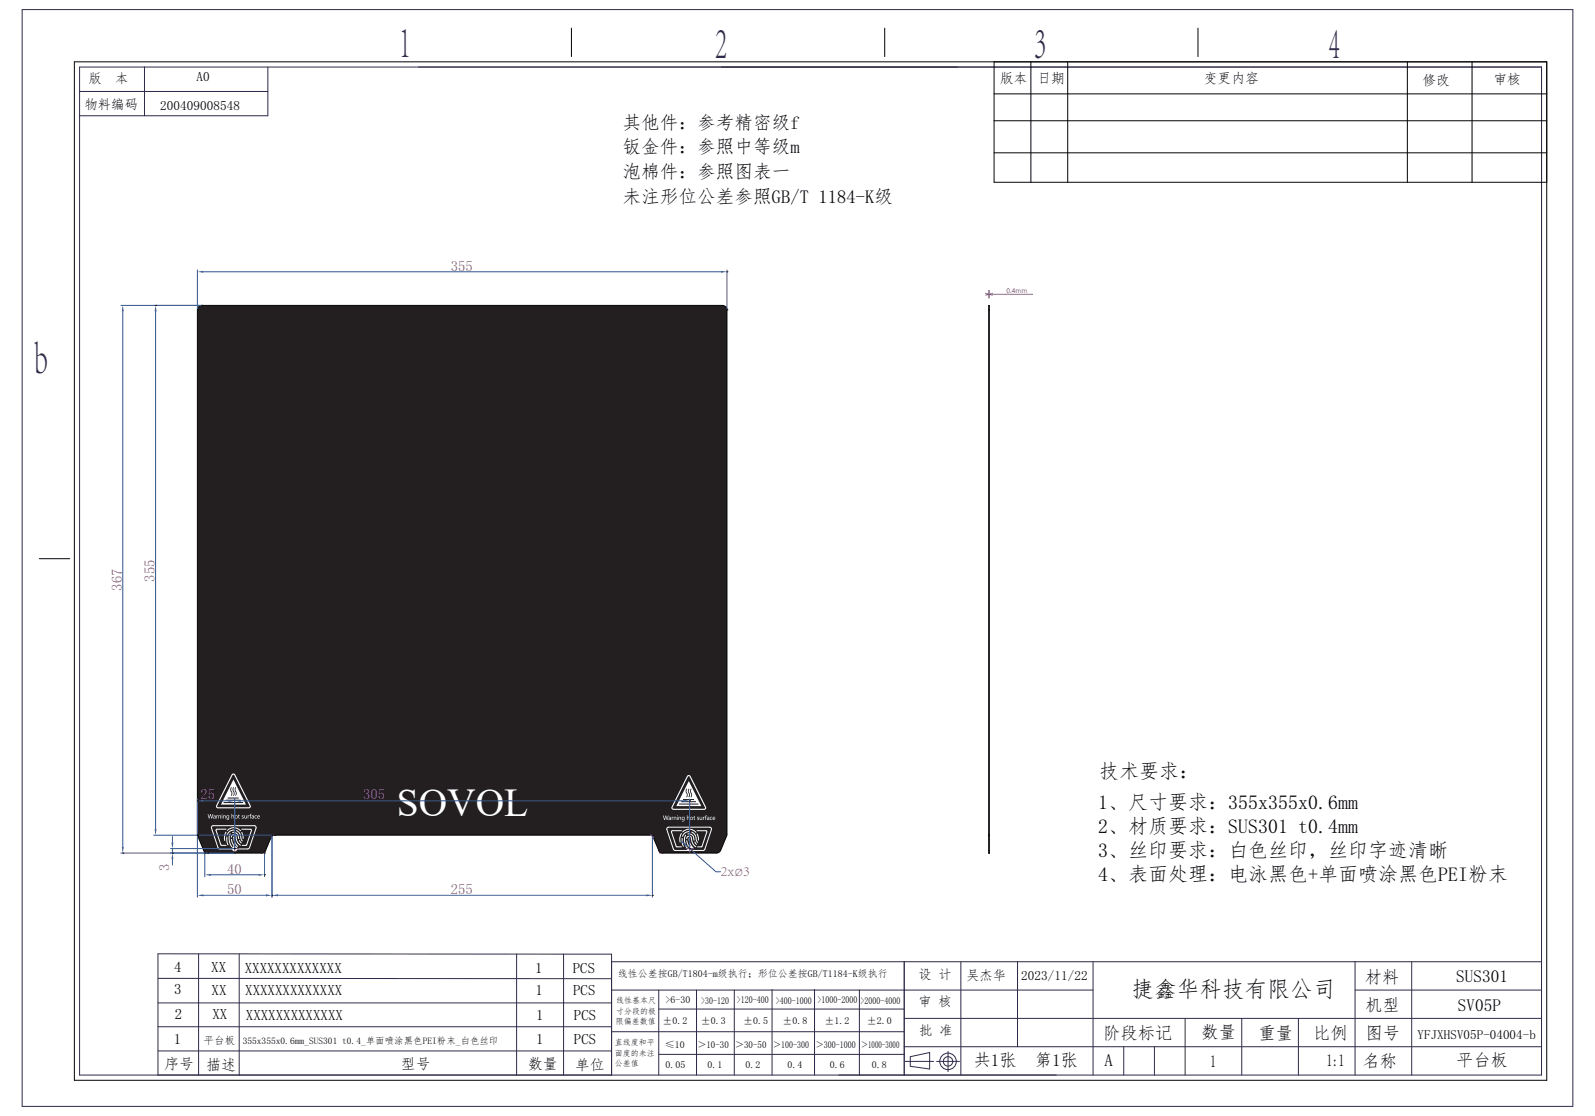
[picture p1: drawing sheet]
<svg xmlns="http://www.w3.org/2000/svg" width="1069mm" height="748mm" viewBox="0 0 1069 748" stroke-linecap="round" stroke-linejoin="round" font-family="sans-serif">
<g fill="none" stroke="#030303" stroke-width=".67">
<path d="M383 19v19M593 19v19M803 19v19M50 41h987v683h-987zM666 41v81h371M691 41v81M716 41v81M943 41v81M987 41v81M666 63h371M666 81h371M666 102h371"/>
<path d="M26 374h21"/>
</g>
<g fill="none" stroke="#30284c" stroke-width=".67">
<path d="M15 6h1039v735h-1039zM53 45h980v675h-980zM97 45v33M180 45v33h-127M53 61h127M1033 121h.1M133 639v81M160 639v81M346 639v81M378 639v81M106 656h304M410 644h623"/>
<path d="M606 644v76M644 644v76M682 644v57M733 644v76M908 644v76M946 644v76M106 672h304M410 663h323M442 663v57M442 676h164M467 663v57M492 663v57"/>
<path d="M518 663v57M546 663v57M576 663v57M908 663h125M106 688h304M410 691h196M606 682h427M794 682v38M832 682v38M870 682v38M106 704h304M442 707h164"/>
<path d="M606 701h427M607 711h19M610 708l13-3v11l-13-1zM628 711h15M636 705v13M753 701v19M774 701v19M106 720v-81h304v81"/>
<circle cx="636" cy="711" r="3"/>
<circle cx="636" cy="711" r="6"/>
</g>
<path d="M133 206l2-1h349l3 1v2v351l-4 11a11 11 0 0 1-9 2l-31-1-1-1-4-9-3-1h-251l-2 1-4 9-2 1-30 1a18 18 0 0 1-9-1l-5-12v-351z" fill="#231f20"/>
<path d="M663 208h.1M663 205v367zM663 559h.1M663 560h.1M663 570h.1M663 572h.1M663 564h.1M663 563h.1M663 567h.1" fill="none" stroke="#030303" stroke-width=".67"/>
<path d="M447 555l1-1h28l1 2-5 14h-19l-2-1-4-13zM451 557h6M451 557l-1 1 3 9 4 1M473 557l1 1-4 10" fill="none" stroke="#fff" stroke-width=".67"/>
<path d="M460 563l3 6-2-2zM462 562a10 10 0 0 0 3 6h-1a8 8 0 0 1-2-6zM461 561a2.1 2.1 0 0 1 2-1 2.1 2.1 0 0 1 1 3 6 6 0 0 0 3 4v1a6 6 0 0 1-4-7 1.5 1.5 0 0 0-2 0 1.5 1.5 0 0 0-1 1zM459 560h1a11 11 0 0 0 1 9 8 8 0 0 1-2-9zM466 564l1 2a1 1 0 0 1-1 0 1 1 0 0 1 0-1zM461 559a4 4 0 0 1 4 4 4 4 0 0 0-4-4zM459 558a2.7 2.7 0 0 1 3-1v1a6 6 0 0 0-5 3zM457 562h1v5a5 5 0 0 1-1-5zM464 557a6 6 0 0 1 3 7l1 1-2-2a6 6 0 0 0-3-5zM457 557a6 6 0 0 1 10 1 7 7 0 0 0-10 0zM456 558l1 1-1 2v3a5 5 0 0 1 0-6zM467 559a3 3 0 0 1 1 4z" fill="#fff"/>
<path d="M467 557h6M468 568h2" fill="none" stroke="#fff" stroke-width=".67"/>
<circle cx="462" cy="569" r="1.8" fill="#fff"/>
<path d="M461 520h2l10 21-1 1h-21h-1z" fill="none" stroke="#fff" stroke-width=".75" stroke-linecap="butt"/>
<path d="M462 523l8 17h-17z" fill="#fff"/>
<g fill="#231f20">
<path d="M463 529v2a1.5 1.5 0 0 1 1 2 1.5 1.5 0 0 1-1 1v-2a3 3 0 0 1 0-3z"/>
<path d="M462 529v2a1.9 1.9 0 0 1 1 1 1.9 1.9 0 0 1-1 2 2.5 2.5 0 0 0-1-3z"/>
<path d="M460 529h1l-1 2a1.9 1.9 0 0 1 1 1 1.9 1.9 0 0 1-1 2 2.5 2.5 0 0 0 0-3z"/>
</g>
<g fill="#231f20" stroke="#231f20" stroke-width=".67">
<path d="M458 536h7z"/>
<path d="M457 537h10z"/>
<path d="M455 539h13z"/>
</g>
<g fill="#fff">
<path d="M444 547l1 2 1-2 1 2 1-2-1 3-1-3-1 3z"/>
<path d="M450 547l1 1v-1v1v2z"/>
<path d="M452 547l1 1v2v-2l-1 2z"/>
<path d="M454 547v3z"/>
<path d="M455 547l1 1 1 2-1-2-1 2z"/>
<path d="M460 546l1 2a.7 .7 0 0 1 1-1 .7 .7 0 0 1 0 1v2l-1-2-1 2z"/>
<path d="M465 547h1l-1 1 1 2-1-1z"/>
<path d="M468 548l1-1-1 1a.8 .8 0 0 1 1 0 .8 .8 0 0 1-1 1 .8 .8 0 0 1-1 0h1l-1-1z"/>
<path d="M469 547l1 2 1-2v3l-1-1a.7 .7 0 0 1-1 1 .7 .7 0 0 1 0-1z"/>
<path d="M471 547l1 1v-1v1v2z"/>
<path d="M473 547l1-1-1 4v-3z"/>
<path d="M476 548l1-1v1a.8 .8 0 0 0-1 0 .8 .8 0 0 0 1 1v1l-1-1z"/>
<path d="M449 549v-1zM448 548h2v2l-2-1v-1h1z"/>
<path d="M457 548a1 1 0 0 0 2 0 1 1 0 0 0-2 0zM457 548l2-1v2a.9 .9 0 0 1-1 1 .9 .9 0 0 1-1 0 .8 .8 0 0 0 1 0 .8 .8 0 0 0 0-1h-1z"/>
<path d="M463 548a.8 .8 0 0 0 1 0 .8 .8 0 0 0-1 0zM463 548a1.1 1.1 0 0 1 2 0 1.1 1.1 0 0 1-2 0z"/>
<path d="M474 549h1v-1zM474 548h1v2l-1-1v-1h1z"/>
<path d="M478 548h1zM478 548h1v1h-1h1h-1z"/>
</g>
<path d="M142 554l1-1h28l1 2-5 14h-20l-1-1-4-13zM145 556h7M145 556v1l3 9 4 1M168 556l1 1-4 10" fill="none" stroke="#fff" stroke-width=".67"/>
<path d="M155 562l3 6-2-2zM156 561h1a10 10 0 0 0 3 6h-1a8 8 0 0 1-3-6zM155 560a2.1 2.1 0 0 1 3-1 2.1 2.1 0 0 1 1 3 6 6 0 0 0 2 4v1a6 6 0 0 1-3-7 1.5 1.5 0 0 0-2 0 1.5 1.5 0 0 0-1 1zM154 559a11 11 0 0 0 2 9 8 8 0 0 1-2-9zM160 563l2 2a1 1 0 0 1-1 0 1 1 0 0 1-1-1zM156 558a4 4 0 0 1 4 4 4 4 0 0 0-4-4zM153 557a2.7 2.7 0 0 1 4-1v1a6 6 0 0 0-5 3zM152 561l1 5a5 5 0 0 1-1-5zM158 556a6 6 0 0 1 4 7l1 1-2-2a6 6 0 0 0-3-5zM152 556a6 6 0 0 1 9 1 7 7 0 0 0-9 0zM151 557l1 1-1 2v3a5 5 0 0 1 0-6zM162 558a3 3 0 0 1 1 4z" fill="#fff"/>
<path d="M162 556h6M162 567h3" fill="none" stroke="#fff" stroke-width=".67"/>
<circle cx="157" cy="569" r="1.8" fill="#fff"/>
<path d="M156 519h1l11 21-1 1h-21h-1z" fill="none" stroke="#fff" stroke-width=".75" stroke-linecap="butt"/>
<path d="M156 522l9 17h-17z" fill="#fff"/>
<g fill="#231f20">
<path d="M158 528v2a1.5 1.5 0 0 1 1 2 1.5 1.5 0 0 1-1 1v-2a3 3 0 0 1 0-3z"/>
<path d="M156 528h1v2a1.9 1.9 0 0 1 0 1 1.9 1.9 0 0 1-1 2 2.5 2.5 0 0 0 0-3z"/>
<path d="M155 528v2a1.9 1.9 0 0 1 1 1 1.9 1.9 0 0 1-1 2 2.5 2.5 0 0 0-1-3z"/>
</g>
<g fill="#231f20" stroke="#231f20" stroke-width=".67">
<path d="M153 535h7z"/>
<path d="M151 536h10z"/>
<path d="M150 538h13z"/>
</g>
<g fill="#fff">
<path d="M139 546l1 2 1-2 1 2 1-2-1 3-1-3-1 3z"/>
<path d="M145 546v1l1-1-1 1v2z"/>
<path d="M146 546l2 1v2l-1-2-1 2z"/>
<path d="M149 546v3z"/>
<path d="M150 546l1 1v2l-1-2v2z"/>
<path d="M155 545l1 2a.7 .7 0 0 1 0-1 .7 .7 0 0 1 1 1v2l-1-2-1 2z"/>
<path d="M160 546h1l-1 1 1 2-1-1z"/>
<path d="M162 547l1-1-1 1a.8 .8 0 0 1 1 0 .8 .8 0 0 1 0 1 .8 .8 0 0 1-1 0h1l-1-1z"/>
<path d="M164 546l1 2v-2v3v-1a.7 .7 0 0 1-1 1 .7 .7 0 0 1 0-1z"/>
<path d="M166 546v1l1-1-1 1v2z"/>
<path d="M168 546l1-1-1 4-1-3z"/>
<path d="M171 547l1-1v1a.8 .8 0 0 0-1 0 .8 .8 0 0 0 1 1v1l-1-1z"/>
<path d="M143 548h1v-1zM143 547h1l1 2-2-1v-1h1z"/>
<path d="M152 547a.7 .7 0 0 0 1 0 .7 .7 0 0 0-1 0zM152 547l2-1v2a.9 .9 0 0 1-1 1 .9 .9 0 0 1-1 0 .8 .8 0 0 0 1 0 .8 .8 0 0 0 0-1h-1z"/>
<path d="M158 547a.8 .8 0 0 0 1 0 .8 .8 0 0 0-1 0zM157 547a1.1 1.1 0 0 1 2 0 1.1 1.1 0 0 1-2 0z"/>
<path d="M169 548l1-1zM169 547h1v2l-1-1v-1h1z"/>
<path d="M173 547h1zM173 547h1v1h-1h1h-1z"/>
</g>
<path d="M661 197h2l-2 1M663 195v5M663 197h29M665 197h-2l2 1" fill="none" stroke="#ed028c" stroke-width=".67"/>
<g fill="none" stroke="#ee2928" stroke-width=".67" stroke-dasharray="352.8 352.8">
<path d="M132 559v1M184 560h-2M435 560h2M133 560h-1M137 570v2M139 572h-2M175 572h2M178 570l-1 2M182 562v-2M438 562l-1-2M438 562l-1-2h-2M442 570v2"/>
<path d="M444 572h-2"/>
</g>
<path d="M435 560h-251l-2 1-4 9-2 2h-37l-2-1-5-12v-351l1-3h2h349l3 1v2v351l-4 11-3 2h-36l-2-2-4-8" fill="none" stroke="#030303" stroke-width=".67"/>
<path d="M132 181v26M136 182h347M487 181v26" fill="none" stroke="#2256a6" stroke-width=".67"/>
<g fill="#2256a6">
<path d="M132 182l4-1v2z"/>
<path d="M483 181l4 1-4 1z"/>
</g>
<path d="M81 205h54M82 209v359M81 572h58" fill="none" stroke="#2256a6" stroke-width=".67"/>
<g fill="#2256a6">
<path d="M82 205l1 4h-1z"/>
<path d="M82 568h1l-1 4z"/>
</g>
<path d="M103 205h32M104 209v347M103 560h81" fill="none" stroke="#2256a6" stroke-width=".67"/>
<g fill="#2256a6">
<path d="M104 556h1l-1 4z"/>
<path d="M104 205l1 4h-1z"/>
</g>
<path d="M155 569h5M157 566v5" fill="none" stroke="#ee2928" stroke-width=".67"/>
<path d="M462 566v5M465 569h-5" fill="none" stroke="#ee2928" stroke-width=".67" stroke-dasharray="266.8 266.8"/>
<path d="M157 535v33M161 537h297M462 535v33" fill="none" stroke="#2256a6" stroke-width=".67"/>
<g fill="#2256a6">
<path d="M157 537l4-1v1z"/>
<path d="M458 536l4 1h-4z"/>
</g>
<path d="M132 535v24M136 537h17M157 535v33" fill="none" stroke="#2256a6" stroke-width=".67"/>
<g fill="#2256a6">
<path d="M153 536l4 1h-4z"/>
<path d="M132 537l4-1v1z"/>
</g>
<path d="M114 569h43M114 572h43M116 561v4M116 569v3M116 576v4" fill="none" stroke="#2256a6" stroke-width=".67"/>
<g fill="#2256a6">
<path d="M115 565h1v4z"/>
<path d="M116 572v4h-1z"/>
</g>
<path d="M132 560v41M182 560v41M136 600h42" fill="none" stroke="#2256a6" stroke-width=".67"/>
<g fill="#2256a6">
<path d="M132 600l4-1v2z"/>
<path d="M178 599l4 1-4 1z"/>
</g>
<path d="M182 560v41M437 560v41M186 600h247" fill="none" stroke="#2256a6" stroke-width=".67"/>
<g fill="#2256a6">
<path d="M182 600l4-1v2z"/>
<path d="M433 599l4 1-4 1z"/>
</g>
<path d="M137 572v16M177 572v16M141 586h32" fill="none" stroke="#2256a6" stroke-width=".67"/>
<g fill="#2256a6">
<path d="M137 586h4v1z"/>
<path d="M173 586h4l-4 1z"/>
</g>
<path d="M457 564l2 2M461 568l2 2M466 572l14 12h3" fill="none" stroke="#2256a6" stroke-width=".67"/>
<g fill="#2256a6">
<path d="M459 565l2 3-2-2z"/>
<path d="M463 570l3 1-1 1z"/>
</g>
<g fill="none" stroke="#030303" stroke-width=".67">
<path d="M487 182h.1M104 205h.1M132 208h.1M135 205h.1M487 208h.1M132 537h.1M462 537h.1M132 560h.1M182 560h.1M184 560h.1M437 560h.1M82 572h.1"/>
<path d="M116 572h.1M137 572h.1M139 572h.1M157 569h.1M157 572h.1M177 572h.1M461 568h.1M462 569h.1M463 570h.1M177 586h.1M182 600h.1M437 600h.1"/>
</g>
<g font-size="30.9" fill="#30284c">
<text x="267" y="38">1</text>
<text x="479" y="39">2</text>
<text x="693" y="39">3</text>
<text x="891" y="39">4</text>
<text x="23" y="250">b</text>
</g>
<text font-size="26.5" fill="#fff" x="266" y="547">SOVOL</text>
<text font-size="15.2" fill="#030303" x="758" y="668">捷鑫华科技有限公司</text>
<g font-size="13.4" fill="#030303">
<text x="737" y="522">技术要求：</text>
<text x="736" y="542">1、尺寸要求：355x355x0.6mm</text>
<text x="736" y="558">2、材质要求：SUS301 t0.4mm</text>
<text x="736" y="574">3、丝印要求：白色丝印，丝印字迹清晰</text>
<text x="736" y="590">4、表面处理：电泳黑色+单面喷涂黑色PEI粉末</text>
</g>
<g font-size="12.5" fill="#030303">
<text x="417" y="86">其他件：参考精密级f</text>
<text x="417" y="103">钣金件：参照中等级m</text>
<text x="417" y="119">泡棉件：参照图表一</text>
<text x="417" y="136">未注形位公差参照GB/T 1184-K级</text>
</g>
<g font-size="11.6" fill="#030303">
<text x="915" y="659">材料</text>
<text x="976" y="658">SUS301</text>
<text x="915" y="677">机型</text>
<text x="977" y="677">SV05P</text>
<text x="805" y="696">数量</text>
<text x="739" y="696">阶段标记</text>
<text x="844" y="696">重量</text>
<text x="880" y="696">比例</text>
<text x="915" y="696">图号</text>
<text x="653" y="715">共1张</text>
<text x="694" y="715">第1张</text>
<text x="740" y="714">A</text>
<text x="811" y="715">1</text>
<text x="889" y="715">1:1</text>
<text x="913" y="715">名称</text>
<text x="976" y="714">平台板</text>
</g>
<g font-size="10" fill="#030303">
<text x="117" y="651">4</text>
<text x="142" y="652">XX</text>
<text x="164" y="652">XXXXXXXXXXXXX</text>
<text x="359" y="652">1</text>
<text x="384" y="652">PCS</text>
<text x="117" y="666">3</text>
<text x="142" y="667">XX</text>
<text x="164" y="667">XXXXXXXXXXXXX</text>
<text x="359" y="667">1</text>
<text x="384" y="667">PCS</text>
<text x="117" y="683">2</text>
<text x="142" y="683">XX</text>
<text x="165" y="683">XXXXXXXXXXXXX</text>
<text x="359" y="683">1</text>
<text x="385" y="683">PCS</text>
<text x="117" y="700">1</text>
<text x="359" y="699">1</text>
<text x="385" y="699">PCS</text>
<text x="110" y="717">序号</text>
<text x="138" y="717">描述</text>
<text x="269" y="717">型号</text>
<text x="354" y="716">数量</text>
<text x="385" y="717">单位</text>
</g>
<g font-size="9.9" fill="#ed028c">
<text x="302" y="181">355</text>
<text x="104" y="390" transform="rotate(-90 104 390)">355</text>
<text x="82" y="396" transform="rotate(-90 82 396)">367</text>
<text x="134" y="535">25</text>
<text x="243" y="535">305</text>
<text x="113" y="583" transform="rotate(-90 113 583)">3</text>
<text x="152" y="586">40</text>
<text x="483" y="587">2xø3</text>
<text x="152" y="599">50</text>
<text x="302" y="599">255</text>
</g>
<g font-size="9.3" fill="#030303">
<text x="670" y="55">版本</text>
<text x="695" y="56">日期</text>
<text x="807" y="56">变更内容</text>
<text x="954" y="57">修改</text>
<text x="1001" y="56">审核</text>
</g>
<g font-size="8.9" fill="#030303">
<text x="59" y="56">版</text>
<text x="77" y="56">本</text>
<text x="132" y="54">A0</text>
<text x="57" y="73">物料编码</text>
<text x="107" y="74">200409008548</text>
<text x="616" y="656">设 计</text>
<text x="648" y="657">吴杰华</text>
<text x="684" y="657">2023/11/22</text>
<text x="616" y="674">审 核</text>
<text x="616" y="693">批 准</text>
</g>
<text font-size="8.8" fill="#030303" x="950" y="696">YFJXHSV05P-04004-b</text>
<text font-size="7.1" fill="#030303" x="137" y="700">平台板</text>
<g font-size="6.7" fill="#030303">
<text x="414" y="655">线性公差按GB/T1804-m级执行；形位公差按GB/T1184-K级执行</text>
<text x="446" y="672">&gt;6-30</text>
<text x="470" y="673">&gt;30-120</text>
<text x="494" y="672">&gt;120-400</text>
<text x="520" y="673">&gt;400-1000</text>
<text x="548" y="672">&gt;1000-2000</text>
<text x="577" y="673">&gt;2000-4000</text>
<text x="444" y="686">±0.2</text>
<text x="470" y="686">±0.3</text>
<text x="498" y="686">±0.5</text>
<text x="524" y="686">±0.8</text>
<text x="553" y="686">±1.2</text>
<text x="581" y="686">±2.0</text>
<text x="446" y="702">≤10</text>
<text x="467" y="702">＞10-30</text>
<text x="493" y="702">＞30-50</text>
<text x="518" y="702">＞100-300</text>
<text x="547" y="702">＞300-1000</text>
<text x="577" y="702">＞1000-3000</text>
<text x="446" y="715">0.05</text>
<text x="474" y="715">0.1</text>
<text x="500" y="715">0.2</text>
<text x="528" y="715">0.4</text>
<text x="556" y="715">0.6</text>
<text x="584" y="715">0.8</text>
</g>
<text font-size="6.3" fill="#030303" x="163" y="700">355x355x0.6mm_SUS301 t0.4_单面喷涂黑色PEI粉末_白色丝印</text>
<g font-size="5.4" fill="#030303">
<text x="413" y="672">线性基本尺</text>
<text x="413" y="679">寸分段的极</text>
<text x="413" y="686">限偏差数值</text>
<text x="412" y="700">直线度和平</text>
<text x="412" y="708">面度的未注</text>
<text x="412" y="715">公差值</text>
</g>
<text font-size="4.2" fill="#ed028c" x="675" y="196">0.4mm</text>
</svg>
